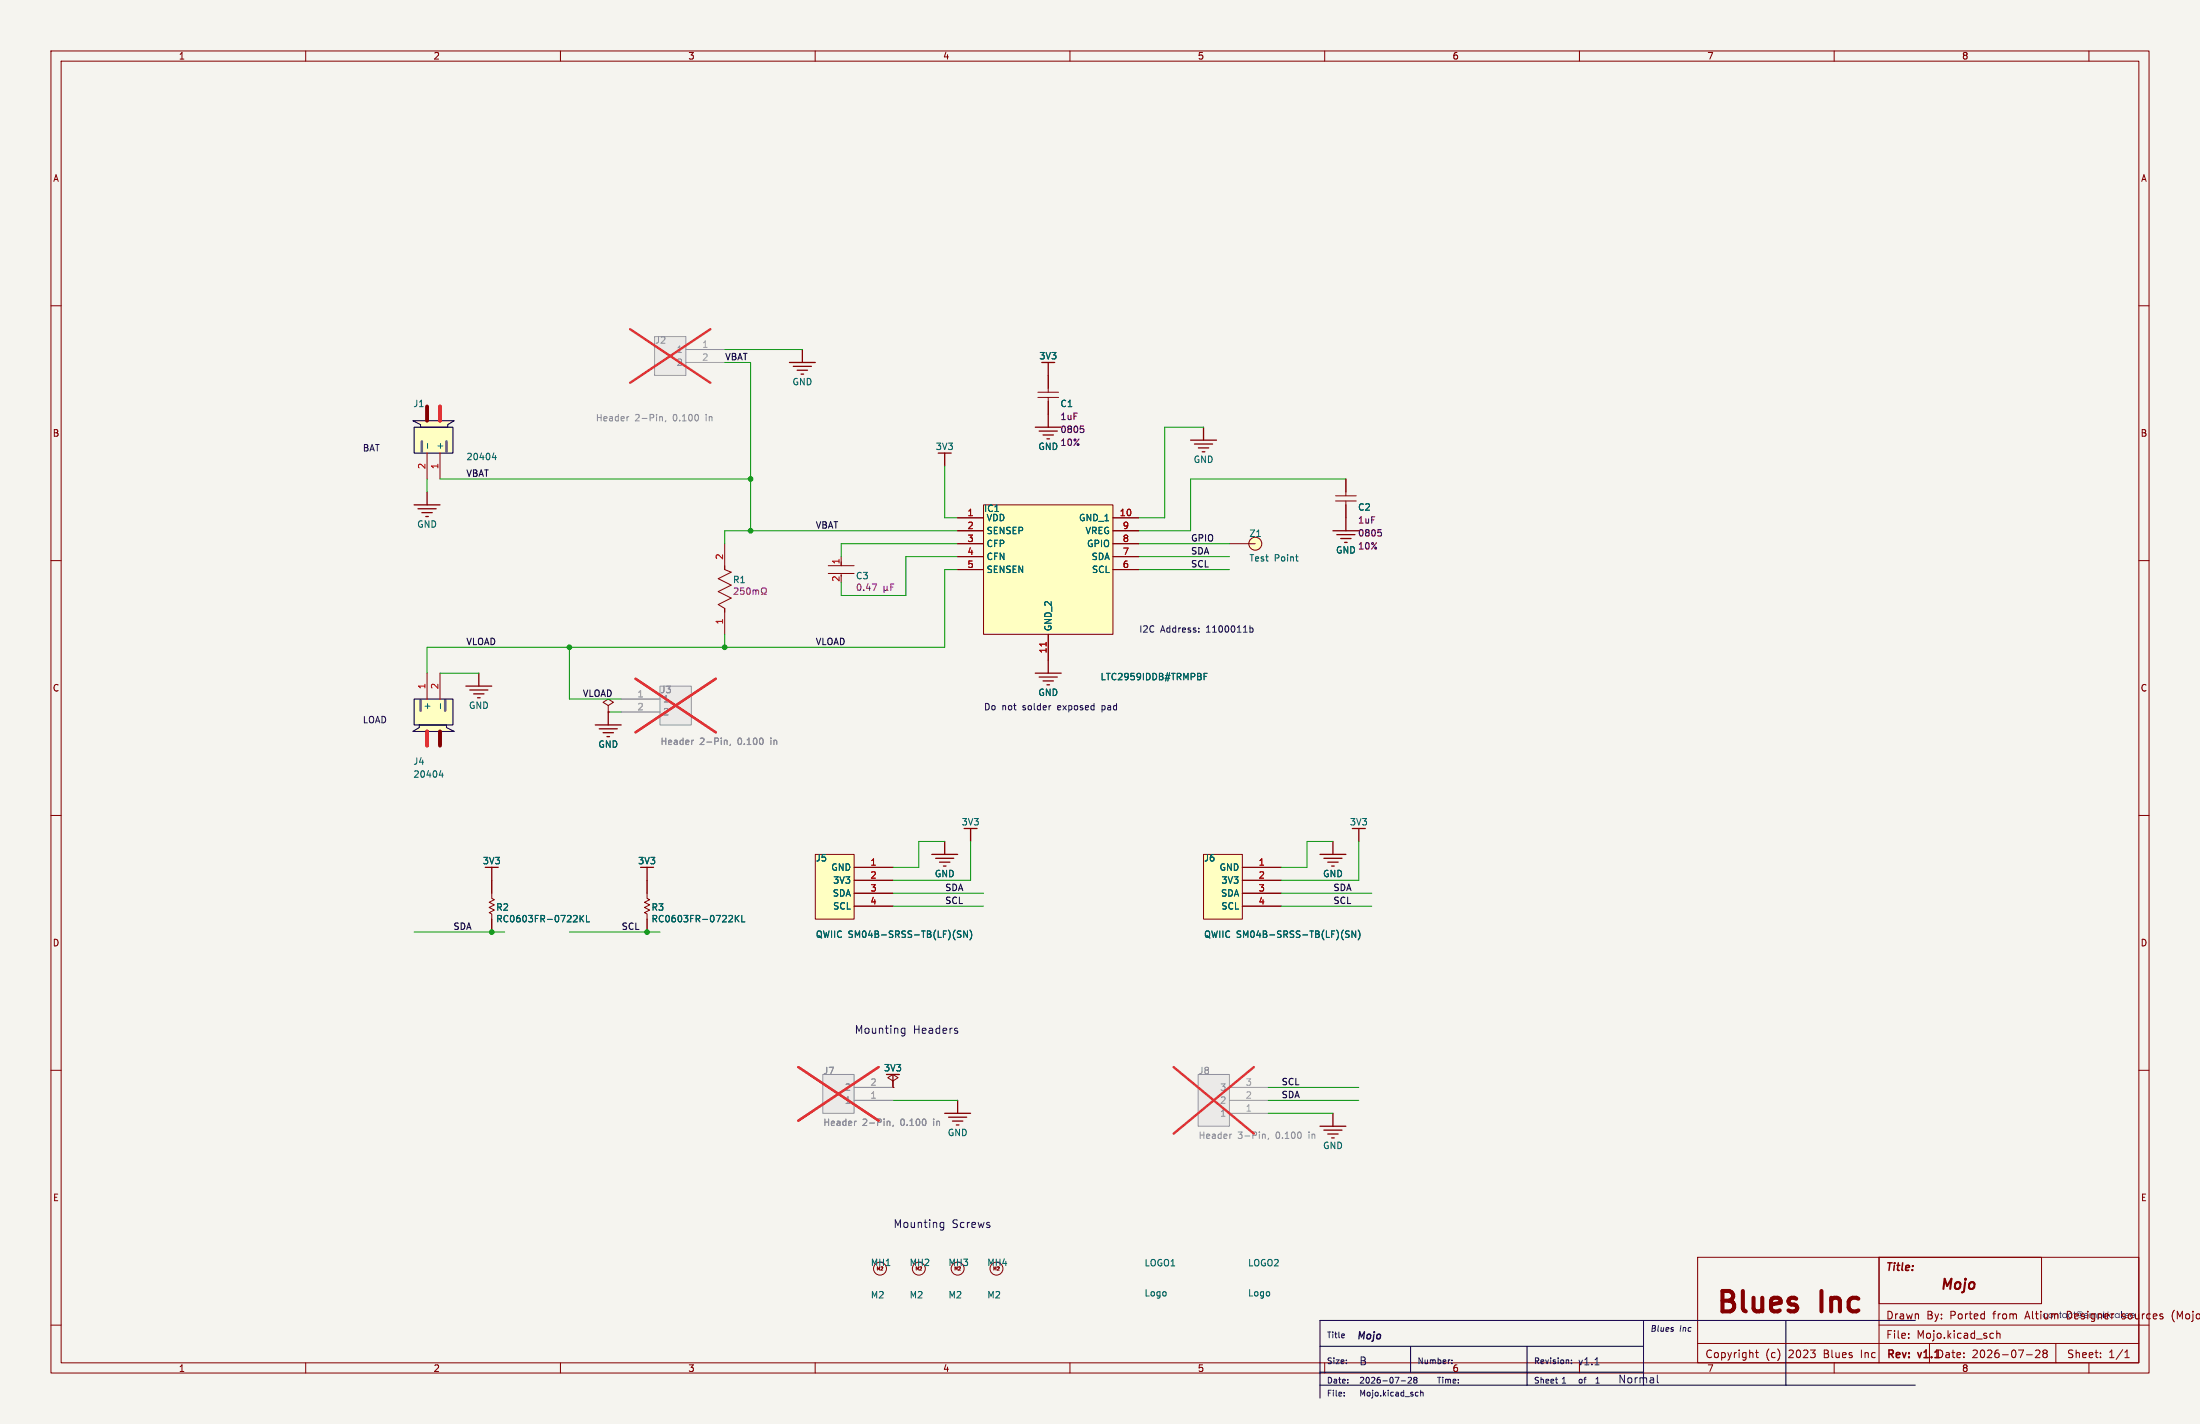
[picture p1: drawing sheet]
<svg xmlns="http://www.w3.org/2000/svg" width="432mm" height="279mm" viewBox="0 0 432 279" stroke-linecap="round" stroke-linejoin="round" font-family="sans-serif">
<path d="M0 0h431.8v279.4h-431.8z" fill="#f5f4ef" stroke="#f5f4ef" stroke-width=".2"/>
<g fill="none" stroke="#840000" stroke-width=".2">
<path d="M10 10h411.8v259.4h-411.8zM12 12h407.8v255.4h-407.8zM60 10v2M110 10v2M160 10v2M210 10v2M260 10v2M310 10v2M360 10v2M410 10v2M10 60h2M419.8 60h2"/>
<path d="M10 110h2M419.8 110h2M10 160h2M419.8 160h2M10 210h2M419.8 210h2M10 260h2M333.2 246.7h86.6v20.7h-86.6zM419.8 260h2M60 267.4v2M110 267.4v2M160 267.4v2"/>
<path d="M210 267.4v2M260 267.4v2M310 267.4v2M333.2 263.6h86.6M360 267.4v2M374.6 262.4v.2M374.6 261.7v.1M391.1 261.6l.2 .1M391.3 262.5l-.2 .1M391.9 261.1v1.5M391.9 261.7l.2-.1 .4 .1 .1 .9M397.7 265.8h1.2"/>
<path d="M399.5 265l.6-.1 .2 .1 .1 .3-.9 1.1h.9M401.2 265.5l-.2-.3 .2-.3 .5 .1 .1 .2-.3 .3M401.2 265.5l-.2 .3v.3l.2 .3 .5-.1 .1-.2-.1-.4-.2-.2M401.2 265.5h.3M410 267.4v2M412.3 266.2v.2M412.3 265.5v.1M417.1 266.4h.8M417.1 265.3l.4-.4v1.5"/>
</g>
<g fill="#281c2d">
<path d="M404.3 257.3h.1v.4h.2v.1h-.2v.7l.2 .1h-.3v-.8h-.2l.2-.1z"/>
<path d="M404.9 257.8l.3-.1 .4 .1 .1-.1v.9l-.1-.1-.3 .1h-.3l-.3-.4 .2-.1a.34 .34 0 0 0 .5 .3 .34 .34 0 0 0 0-.5 .34 .34 0 0 0-.5 .2h-.2z"/>
<path d="M415.2 257.8l.3-.1 .4 .1 .1-.1v.9l-.1-.1-.3 .1h-.3l-.2-.4 .1-.1a.34 .34 0 0 0 .5 .3 .34 .34 0 0 0 .1-.5 .34 .34 0 0 0-.6 .2h-.1z"/>
<path d="M416.2 257.3h.2v1.3h-.2z"/>
</g>
<path d="M368.8 246.7h31.9v9.1h-31.9zM368.8 260h51M368.8 246.7v20.7M426.4 257.7v1M344.6 265.4h.5M344.8 264.9v1.3l.3 .2M378.7 263.6v3.8M403.5 263.6v3.8" fill="none" stroke="#840000" stroke-width=".2"/>
<path d="M127 170.2v2.5M261.6 218.4v2.6M259.1 221h5.1M259.8 221.7h3.6M260.6 222.5h2M261.4 223.3h.5" fill="none" stroke="#840000" stroke-width=".25"/>
<path d="M161.5 210.8h6.1v7.6h-6.1z" fill="#ebeae8"/>
<path d="M161.5 210.8h6.1v7.6h-6.1z" fill="none" stroke="#9a9a98" stroke-width=".2"/>
<path d="M167.6 213.4h7.7M167.6 215.9h7.7" fill="none" stroke="#9c9b98" stroke-width=".2"/>
<path d="M168.1 220h-.3M174.3 220l.4 .2v.6M175.3 220.8l-.1 .2" fill="none" stroke="#939391" stroke-width=".2"/>
<path d="M156.7 209.4l15.7 10.5M172.4 209.4l-15.7 10.5" fill="none" stroke="#e12e31" stroke-width=".46"/>
<g fill="#ffffc2">
<path d="M81 143.5l1.3-.8v-.5h5.3v.5l1.6 .8z"/>
<path d="M81.3 137.2h7.6v5h-7.6z"/>
</g>
<path d="M81.3 137.2h7.6v5h-7.6zM81 143.5l1.3-.8v-.5h5.3v.5l1.6 .8z" fill="none" stroke="#000" stroke-width=".2"/>
<path d="M82.5 137.4v2M87.4 137.4v2" fill="none" stroke="#666" stroke-width=".51"/>
<path d="M83.8 143.5v2.8" fill="none" stroke="#f00" stroke-width=".76"/>
<path d="M86.4 143.5v2.8" fill="none" stroke="#840000" stroke-width=".76"/>
<path d="M83.8 132.1v5.1M86.4 132.1v5.1M175.3 212.1l1-.6-1-.7-1.1 .7 1.1 .6v1.3M175.3 213.4h.1" fill="none" stroke="#840000" stroke-width=".2"/>
<path d="M86.5 138.1v.9M86.5 151.2l-.3 .9h.8M86.8 151.7v.8" fill="none" stroke="#006464" stroke-width=".2"/>
<path d="M91.4 134.6h5.1M92.2 135.4h3.6M93 136.1h2M93.7 136.9h.5M94 132.1v2.5M175.3 210.8v2.6" fill="none" stroke="#840000" stroke-width=".25"/>
<path d="M235.2 210.8h6.1v10.2h-6.1z" fill="#ebeae8"/>
<path d="M235.2 210.8h6.1v10.2h-6.1z" fill="none" stroke="#9a9a98" stroke-width=".2"/>
<path d="M241.3 213.4h7.6M241.3 215.9h7.6M241.3 218.4h7.6" fill="none" stroke="#9c9b98" stroke-width=".2"/>
<path d="M241.7 222.5l-.2 .1M248 222.5l.3 .2v.7M249 223.3l-.1 .3" fill="none" stroke="#939391" stroke-width=".2"/>
<path d="M230.3 209.4l15.8 13M246.1 209.4l-15.8 13" fill="none" stroke="#e12e31" stroke-width=".46"/>
<g fill="#ffffc2">
<path d="M81.3 83.8h7.6v5.1h-7.6z"/>
<path d="M81 82.6h8.2l-1.3 .7v.5h-5.4v-.5z"/>
</g>
<path d="M81 82.6h8.2l-1.3 .7v.5h-5.4v-.5zM81.3 83.8h7.6v5.1h-7.6z" fill="none" stroke="#000" stroke-width=".2"/>
<path d="M82.8 86.6v2M87.6 86.6v2" fill="none" stroke="#666" stroke-width=".51"/>
<path d="M86.4 79.8v2.8" fill="none" stroke="#f00" stroke-width=".76"/>
<path d="M83.8 79.8v2.8" fill="none" stroke="#840000" stroke-width=".76"/>
<g fill="none" stroke="#840000" stroke-width=".2">
<path d="M83.8 88.9v5.1M86.4 88.9v5.1"/>
<circle cx="172.7" cy="248.9" r="1.27"/>
</g>
<path d="M83.9 87v1M96.9 88.9l-.3 .9h.8M97.2 89.4v.8" fill="none" stroke="#006464" stroke-width=".2"/>
<path d="M81.3 99.1h5.1M82 99.8h3.6M83.8 96.5v2.6M82.8 100.6h2M83.6 101.3h.5M185.4 218.4h5.1M186.2 219.2h3.5M186.9 220h2.1M188 215.9v2.5M187.7 220.7h.5" fill="none" stroke="#840000" stroke-width=".25"/>
<path d="M160 167.6h7.6v12.7h-7.6z" fill="#ffffc2"/>
<path d="M160 167.6h7.6v12.7h-7.6z" fill="none" stroke="#800000" stroke-width=".2"/>
<g fill="none" stroke="#840000" stroke-width=".2">
<path d="M96.5 172.7v3.6l.5 .2-1 .5 1 .5-1 .6 1 .5-1 .5 .5 .2v3.6M167.6 177.8h7.7M167.6 175.3h7.7M167.6 172.7h7.7M167.6 170.2h7.7"/>
<circle cx="180.3" cy="248.9" r="1.27"/>
<circle cx="188" cy="248.9" r="1.27"/>
<circle cx="195.6" cy="248.9" r="1.27"/>
</g>
<path d="M113.8 179.6v1.3M114.6 179.6l-.8 .7M115.1 179.6v1.3h.6M114 180.2l.6 .7M187.9 183l.7 .6-.2 .3h-.5M188.6 182.7h-.5l-.2 .2M189.9 182.7v1.2l-.7-1.2v1.2M190.4 182.5a1.46 1.46 0 0 1 0 1.9" fill="none" stroke="#006464" stroke-width=".2"/>
<path d="M96.5 170.2v2.5M182.9 167.6h5.1M183.6 168.4h3.6M184.4 169.2h2M185.2 169.9h.5M185.4 165.1v2.5" fill="none" stroke="#840000" stroke-width=".25"/>
<path d="M128.5 66h6.1v7.7h-6.1z" fill="#ebeae8"/>
<path d="M128.5 66h6.1v7.7h-6.1z" fill="none" stroke="#9a9a98" stroke-width=".2"/>
<path d="M134.6 71.1h7.6M134.6 68.6h7.6" fill="none" stroke="#9c9b98" stroke-width=".2"/>
<path d="M123.4 81.7l-.2 .1M129.7 81.7l.3 .2v.7M130.7 82.5l-.1 .3" fill="none" stroke="#939391" stroke-width=".2"/>
<path d="M123.7 64.6l15.7 10.5M139.4 64.6l-15.7 10.5" fill="none" stroke="#e12e31" stroke-width=".46"/>
<g fill="none" stroke="#840000" stroke-width=".25">
<path d="M154.9 71.1h5.1M155.7 71.9h3.6M156.5 72.6h2M157.2 73.4h.5M157.5 68.6v2.5M203.2 83.8h5.1M204 84.6h3.5M204.7 85.3h2.1M205.5 86.1h.5M205.7 81.3v2.5M233.7 86.4h5.1M234.4 87.1h3.6"/>
<path d="M235.2 87.9h2M236 88.6h.5M236.2 83.8v2.6M119.4 139.7v2.5M116.8 142.2h5.1M117.6 143h3.6M118.4 143.8h2M119.1 144.5h.5M190.5 162.6v2.5M259.1 167.6h5.1M259.8 168.4h3.6M260.6 169.2h2"/>
<path d="M261.4 169.9h.5M261.6 165.1v2.5M266.7 162.6v2.5"/>
</g>
<g fill="none" stroke="#840000" stroke-width=".2">
<path d="M262.1 98.3h4.1M262.1 97.3h4.1M264.2 94v3.3M264.2 98.3v3.3M142.2 106.7v5.1l1.3 .5-2.5 1.2 2.5 1.3-2.5 1.3 2.5 1.2-2.5 1.3 1.2 .8v5.1M162.6 112.5h5M162.6 111h5M165.1 109.2v1.8M241.3 106.7h5.1"/>
<circle cx="246.4" cy="106.7" r="1.27"/>
</g>
<g fill="none" stroke="#840084" stroke-width=".2">
<path d="M144.1 115.5l.5-.1 .2 .3-.7 .9h.7M146 115.4h-.6l-.1 .6 .2-.2 .4 .1 .2 .2-.1 .4-.2 .1-.5-.1M146.7 115.5l.1-.1a.68 .68 0 0 1 .5 .6 .68 .68 0 0 1-.5 .6l-.3-.5zM147.8 115.8v.8M147.8 115.9l.4-.1 .2 .2M148.4 116l.1-.2h.3l.1 .8M148.4 116v.6M149.4 116.6h.3v-.2a.54 .54 0 0 1-.2-.8 .54 .54 0 0 1 .7-.2l.2 .6-.3 .4v.2h.3M171.2 114.6h.9l-.6 1.3M173.5 115v1.3M173.5 115.7l.2 .2 .4-.2M174.1 115.7l.2 .2"/>
<path d="M174.1 115v.7M174.8 115.2h.5M175.4 114.6h-.6v1.3M270.5 103.9h.6M270.9 104.4l.3 .2v.3l-.3 .3"/>
</g>
<circle cx="246.4" cy="106.7" r="1.27" fill="#ffffc2" stroke="#ffffc2" stroke-width=".2"/>
<path d="M254.3 109.2h.5M254.7 110.1h.1" fill="none" stroke="#006464" stroke-width=".2"/>
<path d="M129.5 134.6h6.2v7.6h-6.2z" fill="#ebeae8"/>
<path d="M129.5 134.6h6.2v7.6h-6.2z" fill="none" stroke="#9a9a98" stroke-width=".2"/>
<path d="M121.9 139.7h7.6M121.9 137.2h7.6" fill="none" stroke="#9c9b98" stroke-width=".2"/>
<path d="M136.1 145.2l-.2 .1M142.4 145.2l.3 .2v.7M143.4 146l-.1 .3" fill="none" stroke="#939391" stroke-width=".2"/>
<path d="M124.7 133.2l15.8 10.5M140.5 133.2l-15.8 10.5" fill="none" stroke="#e12e31" stroke-width=".46"/>
<path d="M203.7 78h4.1M203.7 77h4.1M205.7 73.7v3.3M205.7 78v3.3M119.4 138.4l1-.6-1-.6-1 .6 1 .6v1.3M119.4 139.7h.1" fill="none" stroke="#840000" stroke-width=".2"/>
<path d="M205.7 71.1v2.6M261.6 104.1h5.1M262.4 104.9h3.5M263.1 105.7h2.1M263.9 106.4h.5M264.2 101.6v2.5" fill="none" stroke="#840000" stroke-width=".25"/>
<path d="M212.1 83.6h.6M212.5 84.1l.2 .2v.3l-.2 .3" fill="none" stroke="#840084" stroke-width=".2"/>
<path d="M236.2 167.6h7.6v12.7h-7.6z" fill="#ffffc2"/>
<path d="M236.2 167.6h7.6v12.7h-7.6z" fill="none" stroke="#800000" stroke-width=".2"/>
<path d="M243.8 177.8h7.7M243.8 175.3h7.7M243.8 172.7h7.7M243.8 170.2h7.7" fill="none" stroke="#840000" stroke-width=".2"/>
<path d="M264.1 183l.7 .6-.2 .3h-.5M264.8 182.7h-.5l-.2 .2M266.1 182.7v1.2l-.7-1.2v1.2M266.6 182.5a1.46 1.46 0 0 1 0 1.9" fill="none" stroke="#006464" stroke-width=".2"/>
<path d="M185.4 88.9v2.5" fill="none" stroke="#840000" stroke-width=".25"/>
<path d="M193 99.1h25.4v25.4h-25.4z" fill="#ffffc2"/>
<path d="M193 99.1h25.4v25.4h-25.4z" fill="none" stroke="#800000" stroke-width=".2"/>
<g fill="none" stroke="#840000" stroke-width=".2">
<path d="M205.7 73.7v2.5M205.7 78.7v2.6M264.2 94v2.5M264.2 99.1v2.5M188 111.8h5M188 109.2h5M188 106.7h5M188 104.1h5M188 101.6h5M218.4 111.8h5.1M218.4 109.2h5.1M218.4 106.7h5.1"/>
<path d="M218.4 104.1h5.1M218.4 101.6h5.1M119.4 139.7h.1M205.7 124.5v5M96.5 172.7v2.6M127 172.7v3.6l.5 .2-1 .5 1 .5-1 .6 1 .5-1 .5 .5 .2v3.6M167.6 177.8h7.7M167.6 175.3h7.7M167.6 172.7h7.7M167.6 170.2h7.7M243.8 177.8h7.7M243.8 175.3h7.7"/>
<path d="M243.8 172.7h7.7M243.8 170.2h7.7M96.5 180.3v2.6M175.3 213.4h.1"/>
</g>
<path d="M205.3 126v.8" fill="none" stroke="#a90000" stroke-width=".2"/>
<g fill="none" stroke="#006464" stroke-width=".2">
<path d="M236.3 132.7h.5M236.9 132.1h-.6v1.3M113.8 179.6v1.3M114.6 179.6l-.8 .7M115.1 179.6v1.3h.6M144.3 179.6v1.3M145 179.6l-.7 .7M145.6 179.6v1.3h.6M114 180.2l.6 .7M144.5 180.2l.5 .7M187.9 183l.7 .6-.2 .3h-.5M188.6 182.7h-.5l-.2 .2"/>
<path d="M189.9 182.7v1.2l-.7-1.2v1.2M190.4 182.5a1.46 1.46 0 0 1 0 1.9M264.1 183l.7 .6-.2 .3h-.5M264.8 182.7h-.5l-.2 .2M266.1 182.7v1.2l-.7-1.2v1.2M266.6 182.5a1.46 1.46 0 0 1 0 1.9"/>
</g>
<path d="M203.2 132.1h5.1M204 132.8h3.5M204.7 133.6h2.1M205.5 134.4h.5M205.7 129.5v2.6" fill="none" stroke="#840000" stroke-width=".25"/>
<path d="M322.6 259.1v12.7M350.5 259.1v12.7M375.9 259.1h-116.8v15.2M259.1 271.8h116.8M259.1 269.2h63.5M259.1 264.2h63.5M276.9 264.2v5M299.7 264.2v7.6" fill="none" stroke="#000" stroke-width=".2"/>
<g fill="none" stroke="#009600" stroke-width=".2">
<path d="M142.2 71.1h5.1v33M142.2 68.6h15.3M83.8 94v2.5M86.4 94h60.9M185.4 91.4v10.2h2.6M236.2 83.8h-7.6v17.8h-5.1M264.2 94h-30.5v10.1h-10.2M188 111.8h-2.6v15.2h-101.6v5.1M188 104.1h-45.8v2.6M188 106.7h-22.9v2.5M188 109.2h-10.2v7.6h-12.7v-2.5M223.5 106.7h17.8"/>
<path d="M223.5 109.2h17.8M223.5 111.8h17.8M86.4 132.1h7.6M111.8 127v10.2h10.1M119.4 139.7h2.5M142.2 124.5v2.5M175.3 175.3h17.7M175.3 177.8h17.7M185.4 165.1h-5.1v5.1h-5M190.5 165.1v7.6h-15.2M251.5 175.3h17.7M251.5 177.8h17.7"/>
<path d="M261.6 165.1h-5.1v5.1h-5M266.7 165.1v7.6h-15.2M81.3 182.9h17.8M111.8 182.9h17.7M175.3 215.9h12.7M248.9 218.4h12.7M248.9 213.4h17.8M248.9 215.9h17.8"/>
</g>
<g fill="none" stroke="#0000c2" stroke-width=".2">
<path d="M206.1 138.4h.2M235.3 123.9v.1M235.3 123.3v.1M245.3 122.8v1.2M245.3 123.3l.4-.1 .2 .2-.1 .6h-.5M177 202.6l.2 .2 .4-.1M177.6 201.7v1.3l-.3 .3-.3-.1M177.6 201.8l-.4-.1-.2 .2M187.8 202.2l.2 .3-.2 .3M187.8 201.7l.1 .1M185.2 239.8v1.3l-.3 .3-.3-.1M185.2 239.9l-.4-.1-.2 .2"/>
<path d="M184.6 240.7l.2 .2 .4-.1M263.8 273.8v.1M263.8 273.2v.1M263.8 261.8l.1 .2-.6 .1M264.3 267.5v.1M264.3 266.9v.1M264.5 271.3v.1M264.5 270.7v.1M275 270.9h.9M276.4 270.3l.4-.1 .2 .4-.7 .8h.7M277.7 270.7l-.2-.2 .2-.3 .4 .3-.2 .2M277.7 270.7l-.2 .2 .2 .5 .4-.2-.2-.5"/>
<path d="M277.7 270.7h.2M278 273.2h.3M278.3 273.9h-.3M278.8 273.3l.5-.1v.7M278.8 272.8v1.1M285 267.5h.1M285 267.5h-.1M285 266.9v.1M285 267.5v.1M305.3 270.6h.4M305.6 271.4h.1M308.4 267.5v.1"/>
<path d="M308.4 266.9v.1M313.1 267.8h.8M325.3 269.8v1.3l.2 .2M328.3 260.5h.1"/>
</g>
<path d="M136.1 145.2l-.2 .1M142.4 145.2l.3 .2v.7M143.4 146l-.1 .3M168.1 220h-.3M174.3 220l.4 .2v.6M175.3 220.8l-.1 .2" fill="none" stroke="#939391" stroke-width=".2"/>
<path d="M121.9 139.7h7.6M121.9 137.2h7.6M167.6 213.4h7.7M167.6 215.9h7.7" fill="none" stroke="#9c9b98" stroke-width=".2"/>
<path d="M124.7 133.2l15.8 10.5M140.5 133.2l-15.8 10.5M156.7 209.4l15.7 10.5M172.4 209.4l-15.7 10.5" fill="none" stroke="#e12e31" stroke-width=".46"/>
<path d="M212.1 83.6h.6M212.5 84.1l.2 .2v.3l-.2 .3M270.5 103.9h.6M270.9 104.4l.3 .2v.3l-.3 .3" fill="none" stroke="#840084" stroke-width=".2"/>
<g fill="#009600" stroke="#009600" stroke-width=".2">
<circle cx="96.5" cy="182.9" r=".46"/>
<circle cx="147.3" cy="104.1" r=".46"/>
<circle cx="111.8" cy="127" r=".46"/>
<circle cx="147.3" cy="94" r=".46"/>
<circle cx="127" cy="182.9" r=".46"/>
<circle cx="142.2" cy="127" r=".46"/>
</g>
<g font-size="5.6" fill="#840000">
<text x="336.6" y="258.7">Blues</text>
<text x="357.6" y="258.7">Inc</text>
</g>
<text font-size="2.8" fill="#840000" x="380.6" y="253.6">Mojo</text>
<g font-size="2.1" fill="#0000c2">
<text x="167.6" y="202.9">Mounting</text>
<text x="179.2" y="202.9">Headers</text>
<text x="175.3" y="241.1">Mounting</text>
<text x="186.8" y="241.1">Screws</text>
<text x="266.7" y="268">B</text>
<text x="317.5" y="271.5">Normal</text>
</g>
<g font-size="2.1" fill="#840000">
<text x="370" y="249.8">Title:</text>
<text x="370.1" y="262.9">File:</text>
<text x="370.1" y="259.1">Drawn</text>
<text x="376.2" y="262.9">Mojo.kicad_sch</text>
<text x="378.1" y="259.1">By:</text>
<text x="382.8" y="259.1">Ported</text>
<text x="391.4" y="259.1">from</text>
<text x="397.8" y="259.1">Altium</text>
<text x="406.1" y="259.1">Designer</text>
<text x="417" y="259.1">sources</text>
<text x="427" y="259.1">(Mojo-</text>
<text x="334.6" y="266.7">Copyright</text>
<text x="346.5" y="266.7">(c)</text>
<text x="351.1" y="266.7">2023</text>
<text x="358.1" y="266.7">Blues</text>
<text x="365.5" y="266.7">Inc</text>
<text x="370.2" y="266.9">Rev:</text>
<text x="376.6" y="266.9">v1.1Date:</text>
<text x="387" y="266.7">2026-07-28</text>
<text x="405.6" y="266.7">Sheet:</text>
<text x="413.8" y="266.7">1/1</text>
</g>
<g font-size="1.9" fill="#0000c2">
<text x="266.2" y="262.9">Mojo</text>
<text x="309.6" y="268">v1.1</text>
</g>
<g font-size="1.8" fill="#840000">
<text x="35" y="11.9">1</text>
<text x="85" y="11.9">2</text>
<text x="135" y="11.9">3</text>
<text x="185" y="11.9">4</text>
<text x="235" y="11.9">5</text>
<text x="285" y="11.9">6</text>
<text x="335" y="11.9">7</text>
<text x="385" y="11.9">8</text>
<text x="10.3" y="35.9">A</text>
<text x="420.1" y="35.9">A</text>
<text x="10.3" y="85.9">B</text>
<text x="420.1" y="85.9">B</text>
<text x="10.3" y="135.9">C</text>
<text x="420.1" y="135.9">C</text>
<text x="10.3" y="185.9">D</text>
<text x="420.1" y="185.9">D</text>
<text x="10.3" y="235.9">E</text>
<text x="420.1" y="235.9">E</text>
<text x="35" y="269.4">1</text>
<text x="85" y="269.4">2</text>
<text x="135" y="269.4">3</text>
<text x="185" y="269.4">4</text>
<text x="235" y="269.4">5</text>
<text x="335" y="269.4">7</text>
<text x="385" y="269.4">8</text>
</g>
<g font-size="1.8" fill="#939391">
<text x="128.5" y="67.6">J2</text>
<text x="132.7" y="72">2</text>
<text x="132.7" y="69.4">1</text>
<text x="116.8" y="82.9">Header</text>
<text x="124.6" y="82.9">2-Pin,</text>
<text x="132.2" y="82.9">0.100</text>
<text x="138.8" y="82.9">in</text>
<text x="129.5" y="136.2">J3</text>
<text x="130" y="140.6">2</text>
<text x="130" y="138">1</text>
<text x="129.5" y="146.4">Header</text>
<text x="137.3" y="146.4">2-Pin,</text>
<text x="144.9" y="146.4">0.100</text>
<text x="151.5" y="146.4">in</text>
<text x="161.5" y="211">J7</text>
<text x="165.7" y="214.2">2</text>
<text x="235.2" y="211">J8</text>
<text x="239.4" y="214.2">3</text>
<text x="161.5" y="221.1">Header</text>
<text x="165.7" y="216.8">1</text>
<text x="169.3" y="221.1">2-Pin,</text>
<text x="176.8" y="221.1">0.100</text>
<text x="183.5" y="221.1">in</text>
<text x="239.4" y="216.8">2</text>
<text x="239.4" y="219.3">1</text>
<text x="235.2" y="223.7">Header</text>
<text x="242.9" y="223.7">3-Pin,</text>
<text x="250.5" y="223.7">0.100</text>
<text x="257.1" y="223.7">in</text>
</g>
<g font-size="1.8" fill="#a5a4a2">
<text x="137.7" y="70.9">2</text>
<text x="137.7" y="68.3">1</text>
<text x="125" y="136.9">1</text>
<text x="125" y="139.4">2</text>
<text x="170.7" y="213.1">2</text>
<text x="170.7" y="215.6">1</text>
<text x="244.4" y="213.1">3</text>
<text x="244.4" y="215.6">2</text>
<text x="244.4" y="218.2">1</text>
</g>
<g font-size="1.8" fill="#0f0f0f">
<text x="142.2" y="70.8">VBAT</text>
<text x="91.4" y="93.6">VBAT</text>
<text x="160" y="103.8">VBAT</text>
<text x="233.7" y="106.3">GPIO</text>
<text x="233.7" y="111.4">SCL</text>
<text x="233.7" y="108.9">SDA</text>
<text x="91.4" y="126.7">VLOAD</text>
<text x="160" y="126.7">VLOAD</text>
<text x="114.3" y="136.8">VLOAD</text>
<text x="185.4" y="174.9">SDA</text>
<text x="185.4" y="177.5">SCL</text>
<text x="261.6" y="177.5">SCL</text>
<text x="261.6" y="174.9">SDA</text>
<text x="88.9" y="182.5">SDA</text>
<text x="121.9" y="182.5">SCL</text>
<text x="251.5" y="213">SCL</text>
<text x="251.5" y="215.6">SDA</text>
</g>
<g font-size="1.8" fill="#006464">
<text x="203.9" y="70.7">3V3</text>
<text x="155.4" y="75.8">GND</text>
<text x="81" y="80.1">J1</text>
<text x="208" y="80.1">C1</text>
<text x="87.2" y="88.4" transform="rotate(-90 87.2 88.4)">+</text>
<text x="183.6" y="88.5">3V3</text>
<text x="203.7" y="88.5">GND</text>
<text x="91.4" y="90.5">20404</text>
<text x="234.2" y="91">GND</text>
<text x="193" y="100.6">IC1</text>
<text x="266.5" y="100.4">C2</text>
<text x="81.8" y="103.7">GND</text>
<text x="193.5" y="107.5">CFP</text>
<text x="193.5" y="105">SENSEP</text>
<text x="193.5" y="102.5">VDD</text>
<text x="211.7" y="102.5">GND_1</text>
<text x="213" y="105">VREG</text>
<text x="213.3" y="107.5">GPIO</text>
<text x="245.1" y="105.5">Z1</text>
<text x="167.9" y="113.9">C3</text>
<text x="193.5" y="112.6">SENSEN</text>
<text x="193.5" y="110.1">CFN</text>
<text x="214.2" y="110.1">SDA</text>
<text x="214.2" y="112.6">SCL</text>
<text x="245.1" y="110.4">Test</text>
<text x="250.1" y="110.4">Point</text>
<text x="262.1" y="108.8">GND</text>
<text x="143.8" y="114.6">R1</text>
<text x="206.6" y="124" transform="rotate(-90 206.6 124)">GND_2</text>
<text x="203.7" y="136.8">GND</text>
<text x="215.9" y="133.7">LTC2959IDDB#TRMPBF</text>
<text x="84.7" y="139.4" transform="rotate(-90 84.7 139.4)">+</text>
<text x="91.9" y="139.3">GND</text>
<text x="117.3" y="146.9">GND</text>
<text x="81" y="150.3">J4</text>
<text x="81" y="152.8">20404</text>
<text x="188.6" y="162.2">3V3</text>
<text x="264.8" y="162.2">3V3</text>
<text x="94.7" y="169.8">3V3</text>
<text x="125.1" y="169.8">3V3</text>
<text x="160" y="169.2">J5</text>
<text x="163.1" y="171">GND</text>
<text x="163.4" y="173.6">3V3</text>
<text x="183.4" y="172.3">GND</text>
<text x="236.2" y="169.2">J6</text>
<text x="239.3" y="171">GND</text>
<text x="239.6" y="173.6">3V3</text>
<text x="259.6" y="172.3">GND</text>
<text x="97.3" y="178.9">R2</text>
<text x="127.8" y="178.9">R3</text>
<text x="163.4" y="176.1">SDA</text>
<text x="163.4" y="178.7">SCL</text>
<text x="239.6" y="176.1">SDA</text>
<text x="239.6" y="178.7">SCL</text>
<text x="97.3" y="181.2">RC0603FR-0722KL</text>
<text x="127.8" y="181.2">RC0603FR-0722KL</text>
<text x="160" y="184.2">QWIIC SM04B-SRSS-TB(LF)(SN)</text>
<text x="236.2" y="184.2">QWIIC SM04B-SRSS-TB(LF)(SN)</text>
<text x="173.4" y="210.4">3V3</text>
<text x="185.9" y="223.1">GND</text>
<text x="259.6" y="225.7">GND</text>
<text x="170.8" y="248.6">MH1</text>
<text x="178.4" y="248.6">MH2</text>
<text x="186.1" y="248.6">MH3</text>
<text x="193.7" y="248.6">MH4</text>
<text x="224.5" y="248.7">LOGO1</text>
<text x="244.9" y="248.7">LOGO2</text>
<text x="170.8" y="255">M2</text>
<text x="178.4" y="255">M2</text>
<text x="186.1" y="255">M2</text>
<text x="193.7" y="255">M2</text>
<text x="224.5" y="254.6">Logo</text>
<text x="244.9" y="254.6">Logo</text>
</g>
<g font-size="1.8" fill="#840084">
<text x="208" y="82.6">1uF</text>
<text x="208" y="85.2">0805</text>
<text x="208" y="87.7">10%</text>
<text x="266.5" y="102.9">1uF</text>
<text x="266.5" y="105.5">0805</text>
<text x="266.5" y="108">10%</text>
<text x="167.9" y="116.1">0.47</text>
</g>
<g font-size="1.8" fill="#0000c2">
<text x="71.1" y="88.7">BAT</text>
<text x="223.5" y="124.2">I2C</text>
<text x="227.8" y="124.2">Address:</text>
<text x="236.9" y="124.2">1100011b</text>
<text x="71.1" y="142">LOAD</text>
<text x="193" y="139.5">Do</text>
<text x="196.6" y="139.5">not</text>
<text x="200.8" y="139.5">solder</text>
<text x="207.9" y="139.5">exposed</text>
<text x="216.7" y="139.5">pad</text>
<text x="285" y="269.4">6</text>
</g>
<g font-size="1.8" fill="#a90000">
<text x="83.6" y="92.1" transform="rotate(-90 83.6 92.1)">2</text>
<text x="86.1" y="92.1" transform="rotate(-90 86.1 92.1)">1</text>
<text x="189.8" y="101.3">1</text>
<text x="219.7" y="101.3">10</text>
<text x="189.8" y="106.4">3</text>
<text x="189.8" y="103.9">2</text>
<text x="220.3" y="106.4">8</text>
<text x="220.3" y="103.9">9</text>
<text x="142" y="109.9" transform="rotate(-90 142 109.9)">2</text>
<text x="164.8" y="110.8" transform="rotate(-90 164.8 110.8)">1</text>
<text x="189.8" y="111.5">5</text>
<text x="189.8" y="109">4</text>
<text x="220.3" y="111.5">6</text>
<text x="220.3" y="109">7</text>
<text x="164.8" y="114.2" transform="rotate(-90 164.8 114.2)">2</text>
<text x="142" y="122.6" transform="rotate(-90 142 122.6)">1</text>
<text x="205.5" y="128.3" transform="rotate(-90 205.5 128.3)">11</text>
<text x="83.6" y="135.3" transform="rotate(-90 83.6 135.3)">1</text>
<text x="86.1" y="135.3" transform="rotate(-90 86.1 135.3)">2</text>
<text x="170.7" y="172.5">2</text>
<text x="170.7" y="169.9">1</text>
<text x="246.9" y="172.5">2</text>
<text x="246.9" y="169.9">1</text>
<text x="170.7" y="177.5">4</text>
<text x="170.7" y="175">3</text>
<text x="246.9" y="177.5">4</text>
<text x="246.9" y="175">3</text>
</g>
<g font-size="1.6" fill="#0000c2">
<text x="260.3" y="262.6">Title</text>
<text x="323.8" y="261.4">Blues</text>
<text x="329.6" y="261.4">Inc</text>
<text x="260.3" y="267.7">Size:</text>
<text x="278.1" y="267.7">Number:</text>
<text x="301" y="267.7">Revision:</text>
<text x="260.3" y="271.5">Date:</text>
<text x="260.3" y="274.1">File:</text>
<text x="266.7" y="271.5">2026-07-28</text>
<text x="266.7" y="274.1">Mojo.kicad_sch</text>
<text x="281.9" y="271.5">Time:</text>
<text x="301" y="271.5">Sheet</text>
<text x="306.3" y="271.5">1</text>
<text x="309.6" y="271.5">of</text>
<text x="312.9" y="271.5">1</text>
</g>
<g font-size=".9" fill="#840000">
<text x="171.9" y="249.5">M2</text>
<text x="179.5" y="249.5">M2</text>
<text x="187.1" y="249.5">M2</text>
<text x="194.7" y="249.5">M2</text>
</g>
</svg>
